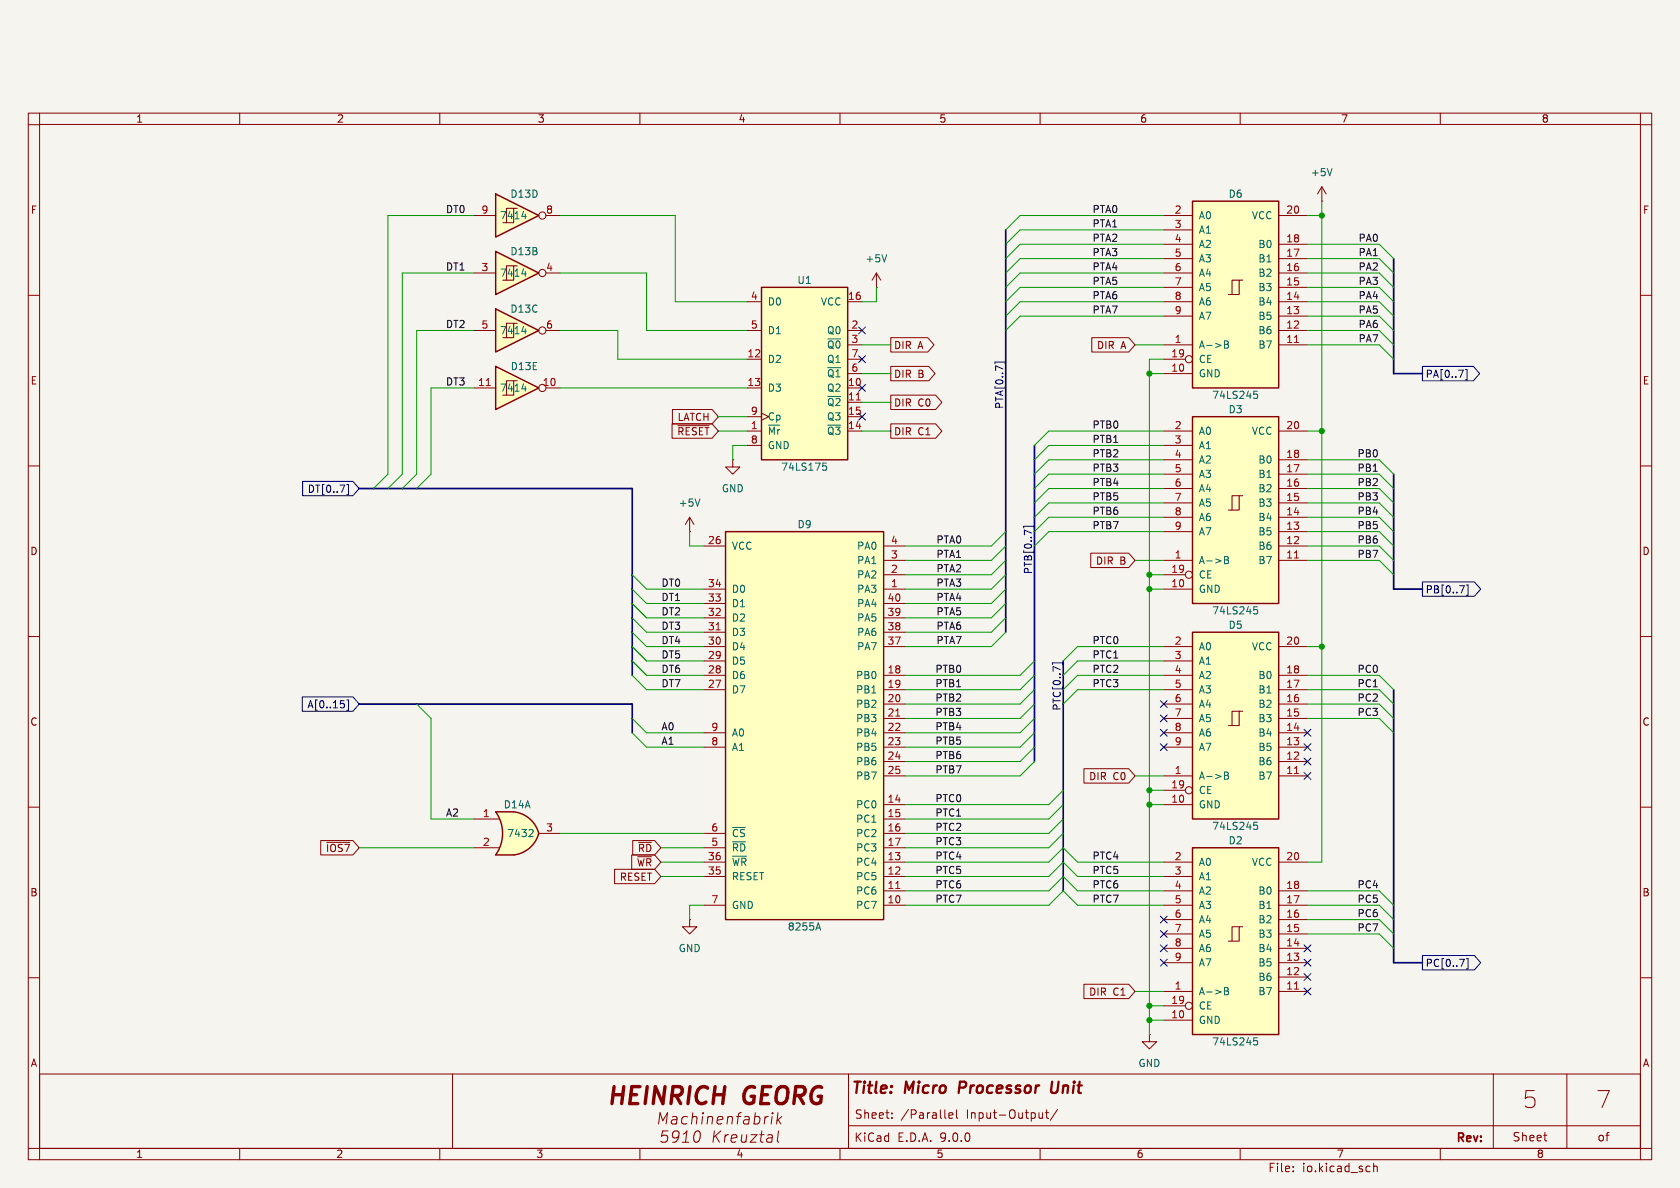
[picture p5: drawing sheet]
<svg xmlns="http://www.w3.org/2000/svg" width="297mm" height="210mm" viewBox="0 0 297 210" stroke-linecap="round" stroke-linejoin="round" font-family="sans-serif">
<path d="M0 0h297v210h-297z" fill="#f5f4ef" stroke="#f5f4ef" stroke-width=".18"/>
<g fill="none" stroke="#840000" stroke-width=".18">
<path d="M5 20h287v185h-287zM5 22h2M7 22h283v181h-283zM7 20v2M42.4 20v2M77.7 20v2M113.1 20v2M148.5 20v2M183.9 20v2M219.2 20v2M254.6 20v2M290 20v2"/>
<path d="M290 22h2M5 52.2h2M290 52.2h2M5 82.4h2M121.9 94h.1M121.9 91.4l-.7 1.3M121.9 91.4l.8 1.3M121.9 91.4v2.6M290 82.4h2M5 112.5h2M290 112.5h2M5 142.7h2"/>
<path d="M290 142.7h2M5 172.8h2M290 172.8h2M7 189.9h283v13.1h-283zM80 189.9v13.1M116.4 198.7l.3-2 .5 1.4 .8-1.4-.2 2M118.1 199.9h-.9l-.3 1 .4-.2 .6 .1 .2 .3-.2 .6-.3 .2h-.5l-.3-.2M119.7 197.8l-.7 .1a.4 .4 0 0 0-.3 .4 .4 .4 0 0 0 .2 .4l.7-.1M119.7 197.6l-.1 1.1M120.7 197.6l-.2 .1v.8l.3 .2 .6-.1M122.5 196.7l-.3 2M123.2 197.6l-.1 1.1"/>
<path d="M124.2 197.4l-.2 1.3M125.2 197.4l-.2 1.3M126 197.6l-.1 1.1M126.3 199.9l-.3 2M126.8 197.6v1l.2 .1 .6-.1M127.4 199.9l-1.2 1.2M127.8 197.6v.2l-1 .2M128.7 197.4l-.2 1.3M128.8 197.5l.2-.1 .4 .1v1.2M130.2 197.4h.8M130.5 197l-.2 1.7M132.4 197.8l-.6 .1a.4 .4 0 0 0-.4 .4 .4 .4 0 0 0 .3 .4l.6-.1"/>
<path d="M132.5 197.6l-.2 1.1M133.5 196.7l-.2 2M134.3 197.6v.7a.66 .66 0 0 1-1 .3M134.7 199.9l-.2 1.7v.2l.4 .1M135.3 197.4l-.2 1.3M135.3 197.6l-.1 .1M136.5 197.4l-.2 1.3M137.5 196.7l-.2 2M137.6 197.9l.4 .8M137.6 199.9l-.2 1.7 .3 .3M138.2 197.4l-.8 .7M150 199h140"/>
<path d="M150 189.9v13.1M157.7 197.6v.1M157.7 196.8v.1M167.7 197.2l.8-.1-.1-.3-.4-.1-.3 .2 .1 .7h.6M169.1 196.2v1.3l.2 .2M184.3 197.6l-.2 .1-.4-.1M184.3 196.7v1M184.8 196.7h.6M185 196.2v1.3l.4 .2M187 196.1l-1.3 2M264 189.9v13.1M277 189.9v13.1"/>
<path d="M5 203h2M7 203v2M42.4 203v2M77.7 203v2M113.1 203v2M120 200.8a.64 .64 0 0 1-1.1 .2v-.7a.64 .64 0 0 1 1.1-.2 1.47 1.47 0 0 1-.7 1.8h-.4M120.6 201.9h1.2M120.8 200.5l.6-.6-.2 2M122.9 200.1a.46 .46 0 0 1 .5-.2 .46 .46 0 0 1 .4 .4 1.15 1.15 0 0 1-.8 1.6l-.2-.1a1.54 1.54 0 0 1 .1-1.7zM126.5 200.8l.7 1.1M128.2 200.6l-.2 1.3M128.8 200.6l-.4 .1-.2 .3"/>
<path d="M129.3 201.3l1-.2-.1-.4-.2-.1-.6 .1-.2 .9 .3 .3 .6-.1M131.2 200.6l-.1 1.2a.57 .57 0 0 0 .8-.1M132 200.6l-.1 1.3M132.8 200.6h1l-1.2 1.3h1.1M134.3 200.6h.8M135.7 200.7l.2-.1 .6 .1-.1 1.2M136.5 201.1l-.6 .1a.4 .4 0 0 0-.4 .3 .4 .4 0 0 0 .3 .4l.6-.1M148.5 203v2M183.9 203v2M219.2 203v2M228.6 207v.1M228.6 206.2v.1"/>
<path d="M242.8 205.6v1.5M242.8 206.3l.3-.2 .3 .1 .1 .9M254.6 203v2M272.9 200.7h.6M273.3 201.7h.2M292 203h-2v2"/>
</g>
<path d="M169.7 191.2l-.2 2M186 191.2l-.2 1.6 .2 .3a.66 .66 0 0 0 .8-.1" fill="none" stroke="#840000" stroke-width=".4"/>
<path d="M123.7 88.2l-.4 1.3" fill="none" stroke="#006464" stroke-width=".18"/>
<path d="M128.3 94h27.9v68.6h-27.9z" fill="#ffffc2"/>
<path d="M128.3 94h27.9v68.6h-27.9z" fill="none" stroke="#840000" stroke-width=".25"/>
<g fill="none" stroke="#840000" stroke-width=".18">
<path d="M154.9 50.8h.1M154.9 48.3l-.7 1.2M154.9 48.3l.8 1.2M154.9 48.3v2.5M124.5 96.5h3.8M156.2 96.5h3.8M156.2 99.1h3.8M124.5 104.1h3.8M124.5 106.7h3.8M124.5 109.2h3.8M124.5 111.8h3.8M124.5 114.3h3.8"/>
<path d="M124.5 116.8h3.8M124.5 119.4h3.8M156.2 104.1h3.8M156.2 106.7h3.8M156.2 109.2h3.8M156.2 111.8h3.8M156.2 114.3h3.8M156.2 119.4h3.8M156.2 101.6h3.8M124.5 121.9h3.8M124.5 129.5h3.8M124.5 132.1h3.8"/>
<path d="M156.2 121.9h3.8M156.2 129.5h3.8M156.2 132.1h3.8M156.2 124.5h3.8M156.2 127h3.8M156.2 134.6h3.8M156.2 137.2h3.8M124.5 147.3h3.8M124.5 149.9h3.8M124.5 152.4h3.8M124.5 154.9h3.8M156.2 147.3h3.8"/>
<path d="M156.2 149.9h3.8M156.2 152.4h3.8M156.2 154.9h3.8M156.2 142.2h3.8M156.2 144.8h3.8M156.2 157.5h3.8M124.5 160h3.8M156.2 160h3.8"/>
</g>
<path d="M126.6 111.3h.7M158.4 126.6h.7M158.4 157.1h.7" fill="none" stroke="#a90000" stroke-width=".18"/>
<path d="M156.8 45l-.5 1.3M144.4 164h.6M144.7 163.1l.4 1.3" fill="none" stroke="#006464" stroke-width=".18"/>
<path d="M210.8 111.8h15.3v33h-15.3z" fill="#ffffc2"/>
<g fill="none" stroke="#840000" stroke-width=".18">
<path d="M233.7 35.6h.1M233.7 33l-.8 1.3M233.7 33l.7 1.3M233.7 33v2.6M205.7 114.3h5.1M205.7 116.8h5.1M205.7 119.4h5.1M226.1 114.3h5M226.1 119.4h5M205.7 121.9h5.1M205.7 124.5h5.1M205.7 127h5.1"/>
<path d="M205.7 129.5h5.1M205.7 132.1h5.1M205.7 137.2h5.1M205.7 139.7h3.8M219.1 125.7h-1.3v2.6M219.7 125.7h-.6v2.6h-1.9M226.1 121.9h5M226.1 124.5h5M226.1 127h5M226.1 129.5h5M226.1 132.1h5M226.1 137.2h5"/>
<path d="M226.1 134.6h5M205.7 142.2h5.1M121.9 162.6v1.2h1.3l-1.3 1.3-1.3-1.3h1.3M121.9 162.6h.1"/>
<circle cx="210.2" cy="139.7" r=".63"/>
</g>
<path d="M210.8 111.8h15.3v33h-15.3z" fill="none" stroke="#840000" stroke-width=".25"/>
<path d="M235.5 29.8l-.4 1.3M216.5 136.5h.4l.2 .2-.2 .4 .2 .1 .1 .3-.2 .2h-.5zM216.5 137.1h.4M221.7 145.4h.6M221.8 145.8h.3l.2 .3v.4l-.5 .1" fill="none" stroke="#006464" stroke-width=".18"/>
<path d="M228.8 136.7h.8" fill="none" stroke="#a90000" stroke-width=".18"/>
<path d="M210.8 73.7h15.3v33h-15.3z" fill="#ffffc2"/>
<g fill="none" stroke="#840000" stroke-width=".18">
<path d="M205.7 76.2h5.1M205.7 78.7h5.1M226.1 76.2h5M205.7 81.3h5.1M205.7 83.8h5.1M205.7 86.4h5.1M205.7 88.9h5.1M205.7 91.4h5.1M205.7 94h5.1M205.7 99.1h5.1M219.1 87.6h-1.3v2.6M219.7 87.6h-.6v2.6h-1.9"/>
<path d="M226.1 81.3h5M226.1 83.8h5M226.1 86.4h5M226.1 88.9h5M226.1 91.4h5M226.1 94h5M226.1 99.1h5M226.1 96.5h5M205.7 101.6h3.8M205.7 104.1h5.1"/>
<circle cx="210.2" cy="101.6" r=".63"/>
</g>
<path d="M210.8 73.7h15.3v33h-15.3z" fill="none" stroke="#840000" stroke-width=".25"/>
<path d="M216.5 98.4h.4l.2 .2-.2 .4 .2 .1 .1 .3-.2 .2h-.5zM216.5 99h.4M221.7 107.3h.6M221.8 107.7h.3l.2 .3-.1 .5h-.4" fill="none" stroke="#006464" stroke-width=".18"/>
<path d="M228.8 98.6h.8" fill="none" stroke="#a90000" stroke-width=".18"/>
<path d="M87.6 34.3l7.6 3.8-7.6 3.8z" fill="#ffffc2"/>
<path d="M87.6 34.3l7.6 3.8-7.6 3.8z" fill="none" stroke="#840000" stroke-width=".25"/>
<g fill="none" stroke="#840000" stroke-width=".18">
<path d="M83.8 38.1h3.8M90.8 36.8h-1.3v2.6M91.4 36.8h-.6v2.6h-1.9M96.5 38.1h2.6"/>
<circle cx="95.9" cy="38.1" r=".63"/>
</g>
<path d="M92.3 38.3h.7M92.9 37.8v.9" fill="none" stroke="#006464" stroke-width=".18"/>
<path d="M87.6 44.5l7.6 3.8-7.6 3.8z" fill="#ffffc2"/>
<path d="M87.6 44.5l7.6 3.8-7.6 3.8z" fill="none" stroke="#840000" stroke-width=".25"/>
<g fill="none" stroke="#840000" stroke-width=".18">
<path d="M83.8 48.3h3.8M90.8 47h-1.3v2.5M91.4 47h-.6v2.5h-1.9M96.5 48.3h2.6"/>
<circle cx="95.9" cy="48.3" r=".63"/>
</g>
<path d="M92.3 48.4h.7M92.9 48v.8" fill="none" stroke="#006464" stroke-width=".18"/>
<path d="M87.6 64.8l7.6 3.8-7.6 3.8z" fill="#ffffc2"/>
<path d="M87.6 64.8l7.6 3.8-7.6 3.8z" fill="none" stroke="#840000" stroke-width=".25"/>
<g fill="none" stroke="#840000" stroke-width=".18">
<path d="M83.8 68.6h3.8M90.8 67.3h-1.3v2.6M91.4 67.3h-.6v2.6h-1.9M96.5 68.6h2.6"/>
<circle cx="95.9" cy="68.6" r=".63"/>
</g>
<path d="M86 68.2h.7" fill="none" stroke="#a90000" stroke-width=".18"/>
<path d="M92.3 68.7h.7M92.9 68.3v.9" fill="none" stroke="#006464" stroke-width=".18"/>
<path d="M87.6 143.5h3.2M87.6 151.1h3.2" fill="none" stroke="#ffffc2" stroke-width=".18"/>
<g fill="#ffffc2" stroke="#ffffc2" stroke-width=".18">
<path d="M90.2 146l5 1.3a5.2 5.2 0 0 1-4.4 3.8z"/>
<path d="M90.8 143.5a5.1 5.1 0 0 1 4.4 3.8l-4.9 1.3z"/>
</g>
<path d="M87.6 143.5h3.2v7.6h-3.2a6.7 6.7 0 0 0 0-7.6z" fill="#ffffc2"/>
<path d="M90.8 151.1h-3.2a6.6 6.6 0 0 0 0-7.6h3.2a5.1 5.1 0 0 1 4.4 3.8 5.2 5.2 0 0 1-4.4 3.8" fill="none" stroke="#840000" stroke-width=".25"/>
<path d="M83.8 144.8h4.3M83.8 149.9h4.3M95.2 147.3h3.9" fill="none" stroke="#840000" stroke-width=".18"/>
<path d="M94 146.6l.3 .3-.1 .3-.7 .7h.8" fill="none" stroke="#006464" stroke-width=".18"/>
<path d="M87.6 54.6l7.6 3.8-7.6 3.8z" fill="#ffffc2"/>
<path d="M87.6 54.6l7.6 3.8-7.6 3.8z" fill="none" stroke="#840000" stroke-width=".25"/>
<g fill="none" stroke="#840000" stroke-width=".18">
<path d="M83.8 58.4h3.8M90.8 57.2h-1.3v2.5M91.4 57.2h-.6v2.5h-1.9M96.5 58.4h2.6"/>
<circle cx="95.9" cy="58.4" r=".63"/>
</g>
<path d="M92.3 58.6h.7M92.9 58.2v.8" fill="none" stroke="#006464" stroke-width=".18"/>
<path d="M210.8 149.9h15.3v33h-15.3z" fill="#ffffc2"/>
<g fill="none" stroke="#840000" stroke-width=".18">
<path d="M129.5 81.3v1.3h1.3l-1.3 1.2-1.2-1.2h1.2M129.5 81.3h.1M205.7 152.4h5.1M205.7 154.9h5.1M205.7 157.5h5.1M226.1 152.4h5M226.1 157.5h5M205.7 160h5.1M205.7 162.6h5.1M205.7 165.1h5.1M205.7 167.6h5.1M205.7 170.2h5.1"/>
<path d="M205.7 175.3h5.1M205.7 177.8h3.8M219.1 163.8h-1.3v2.6M219.7 163.8h-.6v2.6h-1.9M226.1 160h5M226.1 162.6h5M226.1 165.1h5M226.1 167.6h5M226.1 170.2h5M226.1 175.3h5M226.1 172.7h5M203.2 182.9v1.3h1.3l-1.3 1.2-1.3-1.2h1.3"/>
<path d="M203.2 182.9h.1M205.7 180.3h5.1"/>
<circle cx="210.2" cy="177.8" r=".63"/>
</g>
<path d="M210.8 149.9h15.3v33h-15.3z" fill="none" stroke="#840000" stroke-width=".25"/>
<path d="M216.5 174.6h.4l.2 .2-.2 .4 .2 .1 .1 .3-.2 .2h-.5zM216.5 175.2h.4M221.7 183.5h.6M221.8 183.9h.3l.2 .3v.4l-.5 .1" fill="none" stroke="#006464" stroke-width=".18"/>
<path d="M228.8 174.8h.8" fill="none" stroke="#a90000" stroke-width=".18"/>
<path d="M210.8 35.6h15.3v33h-15.3z" fill="#ffffc2"/>
<g fill="none" stroke="#840000" stroke-width=".18">
<path d="M205.7 38.1h5.1M226.1 38.1h5M205.7 40.6h5.1M205.7 43.2h5.1M205.7 45.7h5.1M205.7 48.3h5.1M205.7 50.8h5.1M205.7 53.3h5.1M205.7 55.9h5.1M219.1 49.5h-1.3v2.6M219.7 49.5h-.6v2.6h-1.9M226.1 43.2h5"/>
<path d="M226.1 45.7h5M226.1 48.3h5M226.1 50.8h5M226.1 53.3h5M226.1 55.9h5M226.1 58.4h5M205.7 61h5.1M205.7 63.5h3.8M205.7 66h5.1M226.1 61h5"/>
<circle cx="210.2" cy="63.5" r=".63"/>
</g>
<path d="M210.8 35.6h15.3v33h-15.3z" fill="none" stroke="#840000" stroke-width=".25"/>
<path d="M216.5 60.3h.4l.2 .2-.2 .4 .2 .1 .1 .3-.2 .2h-.5zM216.5 60.9h.4M221.7 69.2h.6M221.8 69.6h.3l.2 .3-.1 .5h-.4" fill="none" stroke="#006464" stroke-width=".18"/>
<path d="M228.8 60.5h.8" fill="none" stroke="#a90000" stroke-width=".18"/>
<path d="M134.6 50.8h15.3v30.5h-15.3z" fill="#ffffc2"/>
<path d="M134.6 50.8h15.3v30.5h-15.3z" fill="none" stroke="#840000" stroke-width=".25"/>
<g fill="none" stroke="#840000" stroke-width=".18">
<path d="M132.1 53.3h2.5M132.1 58.4h2.5M149.9 53.3h2.5M149.9 58.4h2.5M157.5 59.7h6.5l1.1 1.3-1.1 1.2h-6.5zM193 59.7h6.5l1.2 1.3-1.2 1.2h-6.5zM118.8 74.9h7.1l1.1 1.3-1.1 1.3h-7.1zM118.9 72.4h7l1.1 1.3-1.1 1.2h-7zM119.9 75.2h5.4M132.1 63.5h2.5M132.1 68.6h2.5M132.1 73.7h2.5"/>
<path d="M132.1 76.2h2.5M132.1 78.7h2.5M134.6 73l1.3 .7-1.3 .6M149.9 63.5h2.5M149.9 68.6h2.5M149.9 73.7h2.5M149.9 76.2h2.5M149.9 61h2.5M149.9 66h2.5M149.9 71.1h2.5M157.5 69.8h7.9l1.1 1.3-1.1 1.3h-7.9zM157.5 64.8h6.7l1.1 1.2-1.1 1.3h-6.7z"/>
<path d="M157.5 74.9h7.9l1.1 1.3-1.1 1.3h-7.9zM192.8 97.8h6.7l1.2 1.3-1.2 1.2h-6.7zM191.6 135.9h7.9l1.2 1.3-1.2 1.2h-7.9zM56.7 148.6h5.7l1.1 1.3-1.1 1.2h-5.7zM57.7 148.9h4.1M108.6 153.7h7.1l1.1 1.2-1.1 1.3h-7.1zM111.7 151.1h4l1.1 1.3-1.1 1.3h-4zM111.9 148.6h3.8l1.1 1.3-1.1 1.2h-3.8zM112.9 148.9h2.3M191.6 174h7.9l1.2 1.3-1.2 1.2h-7.9z"/>
</g>
<path d="M151.4 70.7h.7" fill="none" stroke="#a90000" stroke-width=".18"/>
<path d="M145.5 81.9h.6M145.6 82.3h.3l.2 .3v.4l-.5 .1" fill="none" stroke="#006464" stroke-width=".18"/>
<g fill="none" stroke="#000084" stroke-width=".18">
<path d="M151.8 57.8l1.2 1.2M153 57.8l-1.2 1.2M151.8 73.1l1.2 1.2M151.8 68l1.2 1.2M151.8 62.9l1.2 1.2M153 73.1l-1.2 1.2M153 68l-1.2 1.2M153 62.9l-1.2 1.2M175.9 64.3v-.3h1.8v.3M251.5 64.8h9l1.1 1.2-1.1 1.3h-9zM259.1 65.3h.3v1.8h-.3M53.5 85.1h8.9l1.1 1.3-1.1 1.2h-8.9z"/>
<path d="M61.3 85.6h.3v1.9h-.3M181 93.3v-.3h1.8v.3M182.4 94.2l-1.3-.5v.8M186.1 117.5v-.3h1.8v.3M251.5 102.9h9.2l1.1 1.2-1.1 1.3h-9.2zM258 103.5h.9l-.6 1.3M259.2 103.4h.3v1.8h-.3M53.4 123.2h9l1.1 1.3-1.1 1.2h-9zM60.8 124.5v.5M61.3 123.7h.3v1.9h-.3M205.1 123.9l1.2 1.2M205.1 126.4l1.2 1.2"/>
<path d="M205.1 131.5l1.2 1.2M205.1 128.9l1.2 1.2M206.3 123.9l-1.2 1.2M206.3 126.4l-1.2 1.2M206.3 131.5l-1.2 1.2M206.3 128.9l-1.2 1.2M230.5 134l1.2 1.2M230.5 131.5l1.2 1.2M230.5 128.9l1.2 1.2M230.5 136.6l1.2 1.2M231.7 136.6l-1.2 1.2M231.7 134l-1.2 1.2"/>
<path d="M231.7 131.5l-1.2 1.2M231.7 128.9l-1.2 1.2M205.1 162l1.2 1.2M205.1 167l1.2 1.2M205.1 169.6l1.2 1.2M205.1 164.5l1.2 1.2M206.3 162l-1.2 1.2M206.3 167l-1.2 1.2M206.3 169.6l-1.2 1.2M206.3 164.5l-1.2 1.2M230.5 174.7l1.2 1.2M230.5 172.1l1.2 1.2"/>
<path d="M230.5 167l1.2 1.2M230.5 169.6l1.2 1.2M231.7 174.7l-1.2 1.2M231.7 172.1l-1.2 1.2M231.7 167l-1.2 1.2M231.7 169.6l-1.2 1.2M251.5 168.9h9.2l1.1 1.3-1.1 1.3h-9.2zM258 169.6h.9l-.6 1.3M259.2 169.5h.3v1.8h-.3"/>
</g>
<path d="M177.8 40.6v71.2M246.4 45.7v20.3h5.1M182.9 78.7v15.3M63.5 86.4h48.3v33M182.9 96.5v38.1M246.4 83.8v20.3h5.1M188 116.8v2.6M63.5 124.5h48.3v5M188 124.5v33M246.4 121.9v48.3h5.1" fill="none" stroke="#000084" stroke-width=".3"/>
<g fill="none" stroke="#009600" stroke-width=".18">
<path d="M83.8 38.1h-15.2v45.7l-2.6 2.6M99.1 38.1h20.3v15.2h12.7M205.7 38.1h-25.4l-2.5 2.5M231.1 38.1h2.6M233.7 35.6v116.8h-2.6M83.8 48.3h-12.7v35.5l-2.5 2.6M83.8 58.4h-10.1v25.4l-2.6 2.6M99.1 48.3h15.2v10.1h17.8M99.1 58.4h10.1v5.1h22.9M154.9 50.8v2.5h-2.5M205.7 45.7h-25.4l-2.5 2.6M205.7 43.2h-25.4l-2.5 2.5"/>
<path d="M205.7 53.3h-25.4l-2.5 2.6M205.7 55.9h-25.4l-2.5 2.5M205.7 48.3h-25.4l-2.5 2.5M205.7 40.6h-25.4l-2.5 2.6M205.7 50.8h-25.4l-2.5 2.5M231.1 45.7h12.7l2.6 2.6M231.1 43.2h12.7l2.6 2.5M231.1 53.3h12.7l2.6 2.6M231.1 55.9h12.7l2.6 2.5M231.1 48.3h12.7l2.6 2.5M231.1 58.4h12.7l2.6 2.6M231.1 50.8h12.7l2.6 2.5"/>
<path d="M83.8 68.6h-7.6v15.2l-2.5 2.6M99.1 68.6h33M127 76.2h5.1M127 73.7h5.1M132.1 78.7h-2.6v2.6M152.4 61h5.1M152.4 71.1h5.1M152.4 66h5.1M152.4 76.2h5.1M200.7 61h5M203.2 66h2.5M205.7 63.5h-2.5v119.4"/>
<path d="M205.7 76.2h-20.3l-2.5 2.5M205.7 78.7h-20.3l-2.5 2.6M231.1 61h12.7l2.6 2.5M231.1 76.2h2.6M121.9 94v2.5h2.6M177.8 96.5l-2.5 2.6h-15.3M177.8 99.1l-2.5 2.5h-15.3M177.8 94l-2.5 2.5h-15.3M200.7 99.1h5M205.7 86.4h-20.3l-2.5 2.5M205.7 91.4h-20.3l-2.5 2.6M205.7 94h-20.3l-2.5 2.5"/>
<path d="M205.7 88.9h-20.3l-2.5 2.5M205.7 83.8h-20.3l-2.5 2.6M205.7 81.3h-20.3l-2.5 2.5M231.1 99.1h12.7l2.6 2.5M231.1 96.5h12.7l2.6 2.6M231.1 86.4h12.7l2.6 2.5M231.1 91.4h12.7l2.6 2.6M231.1 94h12.7l2.6 2.5M231.1 88.9h12.7l2.6 2.5M231.1 83.8h12.7l2.6 2.6M231.1 81.3h12.7l2.6 2.5M111.8 101.6l2.5 2.5h10.2"/>
<path d="M111.8 119.4l2.5 2.5h10.2M111.8 111.8l2.5 2.5h10.2M111.8 109.2l2.5 2.6h10.2M111.8 106.7l2.5 2.5h10.2M111.8 104.1l2.5 2.6h10.2M111.8 116.8l2.5 2.6h10.2M111.8 114.3l2.5 2.5h10.2M177.8 101.6l-2.5 2.5h-15.3M177.8 111.8l-2.5 2.5h-15.3M177.8 109.2l-2.5 2.6h-15.3M177.8 106.7l-2.5 2.5h-15.3M177.8 104.1l-2.5 2.6h-15.3"/>
<path d="M182.9 119.4l-2.6 2.5h-20.3M182.9 116.8l-2.6 2.6h-20.3M203.2 104.1h2.5M203.2 101.6h2.5M205.7 114.3h-15.2l-2.5 2.5M205.7 119.4h-15.2l-2.5 2.5M205.7 116.8h-15.2l-2.5 2.6M231.1 114.3h2.6M231.1 119.4h12.7l2.6 2.5M73.7 124.5l2.5 2.5v17.8h7.6M111.8 127l2.5 2.5h10.2M111.8 129.5l2.5 2.6h10.2"/>
<path d="M182.9 121.9l-2.6 2.6h-20.3M182.9 127l-2.6 2.5h-20.3M182.9 124.5l-2.6 2.5h-20.3M182.9 134.6l-2.6 2.6h-20.3M182.9 132.1l-2.6 2.5h-20.3M182.9 129.5l-2.6 2.6h-20.3M188 139.7l-2.6 2.5h-25.4M200.7 137.2h5M203.2 139.7h2.5M205.7 121.9h-15.2l-2.5 2.6M231.1 121.9h12.7l2.6 2.6M231.1 124.5h12.7l2.6 2.5"/>
<path d="M231.1 127h12.7l2.6 2.5M63.5 149.9h20.3M99.1 147.3h25.4M116.8 149.9h7.7M116.8 154.9h7.7M116.8 152.4h7.7M160 154.9h25.4l2.6-2.5 2.5 2.5h15.2M160 152.4h25.4l2.6-2.5 2.5 2.5h15.2M160 157.5h25.4l2.6-2.6 2.5 2.6h15.2M188 142.2l-2.6 2.6h-25.4M188 147.3l-2.6 2.6h-25.4M188 144.8l-2.6 2.5h-25.4"/>
<path d="M203.2 142.2h2.5M231.1 157.5h12.7l2.6 2.5M124.5 160h-2.6v2.6M160 160h25.4l2.6-2.5 2.5 2.5h15.2M200.7 175.3h5M203.2 177.8h2.5M231.1 160h12.7l2.6 2.6M231.1 165.1h12.7l2.6 2.5M231.1 162.6h12.7l2.6 2.5M203.2 180.3h2.5"/>
</g>
<g fill="#009600" stroke="#009600" stroke-width=".18">
<circle cx="203.2" cy="177.8" r=".46"/>
<circle cx="203.2" cy="180.3" r=".46"/>
<circle cx="203.2" cy="139.7" r=".46"/>
<circle cx="203.2" cy="142.2" r=".46"/>
<circle cx="203.2" cy="104.1" r=".46"/>
<circle cx="203.2" cy="101.6" r=".46"/>
<circle cx="233.7" cy="38.1" r=".46"/>
<circle cx="233.7" cy="76.2" r=".46"/>
<circle cx="203.2" cy="66" r=".46"/>
<circle cx="233.7" cy="114.3" r=".46"/>
</g>
<g font-size="4.2" fill="#840000">
<text x="106.9" y="196.1">HEINRICH</text>
<text x="131.4" y="196.1">GEORG</text>
<text x="269.1" y="196.1">5</text>
<text x="282.1" y="196.1">7</text>
</g>
<g font-size="2.8" fill="#840000">
<text x="150.4" y="193.9">Title:</text>
<text x="160" y="193.9">Micro</text>
<text x="170.3" y="193.9">Processor</text>
<text x="187.4" y="193.9">Unit</text>
</g>
<g font-size="2.1" fill="#840000">
<text x="151" y="198">Sheet:</text>
<text x="159.2" y="198">/Parallel</text>
<text x="170.9" y="198">Input-Output/</text>
<text x="150.9" y="202.1">KiCad</text>
<text x="158.7" y="202.1">E.D.A.</text>
<text x="166.2" y="202.1">9.0.0</text>
<text x="257.1" y="202.3">Rev:</text>
<text x="267.3" y="202">Sheet</text>
<text x="282.3" y="202">of</text>
<text x="224.1" y="207.4">File:</text>
<text x="230.2" y="207.4">io.kicad_sch</text>
</g>
<g font-size="1.8" fill="#840000">
<text x="24" y="21.9">1</text>
<text x="59.5" y="21.9">2</text>
<text x="95" y="21.9">3</text>
<text x="130.5" y="21.9">4</text>
<text x="166" y="21.9">5</text>
<text x="201.5" y="21.9">6</text>
<text x="237" y="21.9">7</text>
<text x="272.5" y="21.9">8</text>
<text x="5.3" y="38">F</text>
<text x="290.3" y="38">F</text>
<text x="158" y="61.9">DIR</text>
<text x="162.3" y="61.9">A</text>
<text x="193.8" y="61.9">DIR</text>
<text x="198.1" y="61.9">A</text>
<text x="5.3" y="68.2">E</text>
<text x="158" y="67">DIR</text>
<text x="162.3" y="67">B</text>
<text x="290.3" y="68.2">E</text>
<text x="119.6" y="77.2">~{RESET}</text>
<text x="119.7" y="74.6">LATCH</text>
<text x="158" y="72.1">DIR</text>
<text x="158" y="77.2">DIR</text>
<text x="162.3" y="72.1">C0</text>
<text x="162.3" y="77.2">C1</text>
<text x="5.3" y="98.3">D</text>
<text x="193.6" y="100">DIR</text>
<text x="198" y="100">B</text>
<text x="290.3" y="98.3">D</text>
<text x="5.3" y="128.5">C</text>
<text x="290.3" y="128.5">C</text>
<text x="192.4" y="138.1">DIR</text>
<text x="196.8" y="138.1">C0</text>
<text x="57.5" y="150.8">~{IOS7}</text>
<text x="109.5" y="155.9">RESET</text>
<text x="112.5" y="153.4">~{WR}</text>
<text x="112.7" y="150.8">~{RD}</text>
<text x="5.3" y="158.6">B</text>
<text x="290.3" y="158.6">B</text>
<text x="192.4" y="176.2">DIR</text>
<text x="196.8" y="176.2">C1</text>
<text x="5.3" y="188.8">A</text>
<text x="290.3" y="188.8">A</text>
<text x="24" y="204.9">1</text>
<text x="59.3" y="204.9">2</text>
<text x="94.7" y="204.9">3</text>
<text x="130.1" y="204.9">4</text>
<text x="165.5" y="204.9">5</text>
<text x="200.8" y="204.9">6</text>
<text x="236.2" y="204.9">7</text>
<text x="271.6" y="204.9">8</text>
</g>
<g font-size="1.8" fill="#006464">
<text x="90.1" y="35.2">D13D</text>
<text x="217.1" y="35.2">D6</text>
<text x="231.6" y="31.3">+5V</text>
<text x="88.3" y="39">7414</text>
<text x="211.8" y="39">A0</text>
<text x="211.8" y="41.5">A1</text>
<text x="221.2" y="39">VCC</text>
<text x="90.1" y="45.3">D13B</text>
<text x="152.9" y="46.6">+5V</text>
<text x="211.8" y="44">A2</text>
<text x="211.8" y="46.6">A3</text>
<text x="222.4" y="44">B0</text>
<text x="222.4" y="46.6">B1</text>
<text x="88.3" y="49.1">7414</text>
<text x="140.9" y="50.4">U1</text>
<text x="211.8" y="49.1">A4</text>
<text x="211.8" y="51.7">A5</text>
<text x="222.4" y="49.1">B2</text>
<text x="222.4" y="51.7">B3</text>
<text x="88.3" y="59.3">7414</text>
<text x="90.1" y="55.5">D13C</text>
<text x="135.6" y="54.2">D0</text>
<text x="135.6" y="59.3">D1</text>
<text x="145" y="54.2">VCC</text>
<text x="146.1" y="59.3">Q0</text>
<text x="211.8" y="54.2">A6</text>
<text x="211.8" y="56.7">A7</text>
<text x="222.4" y="54.2">B4</text>
<text x="222.4" y="56.7">B5</text>
<text x="222.4" y="59.3">B6</text>
<text x="90.2" y="65.6">D13E</text>
<text x="135.6" y="64.4">D2</text>
<text x="146.1" y="61.8">~{Q0}</text>
<text x="146.1" y="64.4">Q1</text>
<text x="211.8" y="61.8">A-&gt;B</text>
<text x="211.8" y="64.4">CE</text>
<text x="222.4" y="61.8">B7</text>
<text x="88.3" y="69.4">7414</text>
<text x="135.6" y="69.4">D3</text>
<text x="146.1" y="66.9">~{Q1}</text>
<text x="146.1" y="69.4">Q2</text>
<text x="146.1" y="72">~{Q2}</text>
<text x="211.8" y="66.9">GND</text>
<text x="214.2" y="70.7">74LS245</text>
<text x="135.6" y="74.5">Cp</text>
<text x="135.6" y="77.1">~{Mr}</text>
<text x="146.1" y="74.5">Q3</text>
<text x="146.1" y="77.1">~{Q3}</text>
<text x="211.8" y="77.1">A0</text>
<text x="217.1" y="73.3">D3</text>
<text x="221.2" y="77.1">VCC</text>
<text x="135.6" y="79.6">GND</text>
<text x="138" y="83.4">74LS175</text>
<text x="211.8" y="79.6">A1</text>
<text x="211.8" y="82.1">A2</text>
<text x="222.4" y="82.1">B0</text>
<text x="119.9" y="89.8">+5V</text>
<text x="127.5" y="87.2">GND</text>
<text x="211.8" y="84.7">A3</text>
<text x="211.8" y="87.2">A4</text>
<text x="211.8" y="89.8">A5</text>
<text x="222.4" y="84.7">B1</text>
<text x="222.4" y="87.2">B2</text>
<text x="222.4" y="89.8">B3</text>
<text x="140.9" y="93.6">D9</text>
<text x="211.8" y="92.3">A6</text>
<text x="211.8" y="94.8">A7</text>
<text x="222.4" y="92.3">B4</text>
<text x="222.4" y="94.8">B5</text>
<text x="129.3" y="97.4">VCC</text>
<text x="151.4" y="97.4">PA0</text>
<text x="151.4" y="99.9">PA1</text>
<text x="211.8" y="99.9">A-&gt;B</text>
<text x="222.4" y="97.4">B6</text>
<text x="222.4" y="99.9">B7</text>
<text x="129.3" y="105">D0</text>
<text x="129.3" y="107.5">D1</text>
<text x="151.4" y="102.5">PA2</text>
<text x="151.4" y="105">PA3</text>
<text x="151.4" y="107.5">PA4</text>
<text x="211.8" y="102.5">CE</text>
<text x="211.8" y="105">GND</text>
<text x="129.3" y="110.1">D2</text>
<text x="129.3" y="112.6">D3</text>
<text x="151.4" y="110.1">PA5</text>
<text x="151.4" y="112.6">PA6</text>
<text x="214.2" y="108.8">74LS245</text>
<text x="217.1" y="111.4">D5</text>
<text x="129.3" y="115.2">D4</text>
<text x="129.3" y="117.7">D5</text>
<text x="151.4" y="115.2">PA7</text>
<text x="211.8" y="115.2">A0</text>
<text x="211.8" y="117.7">A1</text>
<text x="221.2" y="115.2">VCC</text>
<text x="129.3" y="120.2">D6</text>
<text x="129.3" y="122.8">D7</text>
<text x="151.2" y="120.2">PB0</text>
<text x="151.2" y="122.8">PB1</text>
<text x="151.2" y="125.3">PB2</text>
<text x="211.8" y="120.2">A2</text>
<text x="211.8" y="122.8">A3</text>
<text x="211.8" y="125.3">A4</text>
<text x="222.4" y="120.2">B0</text>
<text x="222.4" y="122.8">B1</text>
<text x="222.4" y="125.3">B2</text>
<text x="129.3" y="130.4">A0</text>
<text x="151.2" y="127.9">PB3</text>
<text x="151.2" y="130.4">PB4</text>
<text x="211.8" y="127.9">A5</text>
<text x="211.8" y="130.4">A6</text>
<text x="222.4" y="127.9">B3</text>
<text x="222.4" y="130.4">B4</text>
<text x="129.3" y="132.9">A1</text>
<text x="151.2" y="132.9">PB5</text>
<text x="151.2" y="135.5">PB6</text>
<text x="211.8" y="132.9">A7</text>
<text x="222.4" y="132.9">B5</text>
<text x="222.4" y="135.5">B6</text>
<text x="88.9" y="143.1">D14A</text>
<text x="151.2" y="138">PB7</text>
<text x="151.2" y="143.1">PC0</text>
<text x="211.8" y="138">A-&gt;B</text>
<text x="211.8" y="140.6">CE</text>
<text x="211.8" y="143.1">GND</text>
<text x="222.4" y="138">B7</text>
<text x="89.6" y="148.2">7432</text>
<text x="129.3" y="148.2">~{CS}</text>
<text x="151.2" y="145.6">PC1</text>
<text x="151.2" y="148.2">PC2</text>
<text x="214.2" y="146.9">74LS245</text>
<text x="217.1" y="149.5">D2</text>
<text x="129.3" y="150.7">~{RD}</text>
<text x="129.3" y="153.3">~{WR}</text>
<text x="129.3" y="155.8">RESET</text>
<text x="151.2" y="150.7">PC3</text>
<text x="151.2" y="153.3">PC4</text>
<text x="151.2" y="155.8">PC5</text>
<text x="211.8" y="153.3">A0</text>
<text x="211.8" y="155.8">A1</text>
<text x="221.2" y="153.3">VCC</text>
<text x="129.3" y="160.9">GND</text>
<text x="151.2" y="158.3">PC6</text>
<text x="151.2" y="160.9">PC7</text>
<text x="211.8" y="158.3">A2</text>
<text x="211.8" y="160.9">A3</text>
<text x="222.4" y="158.3">B0</text>
<text x="222.4" y="160.9">B1</text>
<text x="139.2" y="164.7">8255A</text>
<text x="211.8" y="163.4">A4</text>
<text x="211.8" y="166">A5</text>
<text x="222.4" y="163.4">B2</text>
<text x="222.4" y="166">B3</text>
<text x="119.9" y="168.5">GND</text>
<text x="211.8" y="168.5">A6</text>
<text x="211.8" y="171">A7</text>
<text x="222.4" y="168.5">B4</text>
<text x="222.4" y="171">B5</text>
<text x="222.4" y="173.6">B6</text>
<text x="211.8" y="176.1">A-&gt;B</text>
<text x="211.8" y="178.7">CE</text>
<text x="222.4" y="176.1">B7</text>
<text x="211.8" y="181.2">GND</text>
<text x="214.2" y="185">74LS245</text>
<text x="201.2" y="188.8">GND</text>
</g>
<g font-size="1.8" fill="#0f0f0f">
<text x="78.7" y="37.8">DT0</text>
<text x="193" y="37.8">PTA0</text>
<text x="193" y="40.3">PTA1</text>
<text x="78.7" y="47.9">DT1</text>
<text x="193" y="45.4">PTA3</text>
<text x="193" y="47.9">PTA4</text>
<text x="193" y="42.8">PTA2</text>
<text x="240.1" y="42.8">PA0</text>
<text x="240.1" y="47.9">PA2</text>
<text x="240.1" y="45.4">PA1</text>
<text x="193" y="50.5">PTA5</text>
<text x="193" y="53">PTA6</text>
<text x="240.1" y="53">PA4</text>
<text x="240.1" y="50.5">PA3</text>
<text x="78.7" y="58.1">DT2</text>
<text x="193" y="55.5">PTA7</text>
<text x="240.1" y="55.5">PA5</text>
<text x="240.1" y="58.1">PA6</text>
<text x="240.1" y="60.6">PA7</text>
<text x="78.7" y="68.2">DT3</text>
<text x="193" y="75.9">PTB0</text>
<text x="193" y="83.5">PTB3</text>
<text x="193" y="78.4">PTB1</text>
<text x="193" y="80.9">PTB2</text>
<text x="239.9" y="80.9">PB0</text>
<text x="239.9" y="83.5">PB1</text>
<text x="193" y="88.6">PTB5</text>
<text x="193" y="86">PTB4</text>
<text x="239.9" y="88.6">PB3</text>
<text x="239.9" y="86">PB2</text>
<text x="193" y="93.6">PTB7</text>
<text x="193" y="91.1">PTB6</text>
<text x="239.9" y="93.6">PB5</text>
<text x="239.9" y="91.1">PB4</text>
<text x="165.4" y="101.3">PTA2</text>
<text x="165.4" y="96.2">PTA0</text>
<text x="165.4" y="98.7">PTA1</text>
<text x="239.9" y="96.2">PB6</text>
<text x="239.9" y="98.7">PB7</text>
<text x="116.8" y="103.8">DT0</text>
<text x="116.8" y="106.3">DT1</text>
<text x="165.4" y="103.8">PTA3</text>
<text x="165.4" y="106.3">PTA4</text>
<text x="116.8" y="108.9">DT2</text>
<text x="116.8" y="111.4">DT3</text>
<text x="116.8" y="114">DT4</text>
<text x="165.4" y="108.9">PTA5</text>
<text x="165.4" y="111.4">PTA6</text>
<text x="165.4" y="114">PTA7</text>
<text x="193" y="114">PTC0</text>
<text x="116.8" y="119">DT6</text>
<text x="116.8" y="116.5">DT5</text>
<text x="165.3" y="119">PTB0</text>
<text x="193" y="119">PTC2</text>
<text x="193" y="116.5">PTC1</text>
<text x="239.9" y="119">PC0</text>
<text x="116.8" y="121.6">DT7</text>
<text x="165.3" y="121.6">PTB1</text>
<text x="165.3" y="124.1">PTB2</text>
<text x="193" y="121.6">PTC3</text>
<text x="239.9" y="124.1">PC2</text>
<text x="239.9" y="121.6">PC1</text>
<text x="116.8" y="131.7">A1</text>
<text x="116.8" y="129.2">A0</text>
<text x="165.3" y="131.7">PTB5</text>
<text x="165.3" y="129.2">PTB4</text>
<text x="165.3" y="126.7">PTB3</text>
<text x="239.9" y="126.7">PC3</text>
<text x="165.3" y="134.3">PTB6</text>
<text x="165.3" y="136.8">PTB7</text>
<text x="165.3" y="141.9">PTC0</text>
<text x="78.7" y="144.4">A2</text>
<text x="165.3" y="144.4">PTC1</text>
<text x="165.3" y="149.5">PTC3</text>
<text x="165.3" y="147">PTC2</text>
<text x="165.3" y="152.1">PTC4</text>
<text x="165.3" y="154.6">PTC5</text>
<text x="193" y="152.1">PTC4</text>
<text x="193" y="154.6">PTC5</text>
<text x="165.3" y="159.7">PTC7</text>
<text x="165.3" y="157.1">PTC6</text>
<text x="193" y="159.7">PTC7</text>
<text x="193" y="157.1">PTC6</text>
<text x="239.9" y="157.1">PC4</text>
<text x="239.9" y="159.7">PC5</text>
<text x="239.9" y="164.8">PC7</text>
<text x="239.9" y="162.2">PC6</text>
</g>
<g font-size="1.8" fill="#a90000">
<text x="85" y="37.8">9</text>
<text x="96.4" y="37.8">8</text>
<text x="207.6" y="37.8">2</text>
<text x="207.6" y="40.4">3</text>
<text x="227.3" y="37.8">20</text>
<text x="207.6" y="42.9">4</text>
<text x="207.6" y="45.5">5</text>
<text x="227.3" y="42.9">18</text>
<text x="227.3" y="45.5">17</text>
<text x="85" y="48">3</text>
<text x="96.4" y="48">4</text>
<text x="132.6" y="53.1">4</text>
<text x="149.8" y="53.1">16</text>
<text x="207.6" y="48">6</text>
<text x="207.6" y="50.5">7</text>
<text x="207.6" y="53.1">8</text>
<text x="227.3" y="48">16</text>
<text x="227.3" y="50.5">15</text>
<text x="227.3" y="53.1">14</text>
<text x="85" y="58.2">5</text>
<text x="96.4" y="58.2">6</text>
<text x="132.6" y="58.2">5</text>
<text x="150.4" y="58.2">2</text>
<text x="207.6" y="55.6">9</text>
<text x="227.3" y="55.6">13</text>
<text x="227.3" y="58.2">12</text>
<text x="132" y="63.2">12</text>
<text x="150.4" y="60.7">3</text>
<text x="150.4" y="63.2">7</text>
<text x="150.4" y="65.8">6</text>
<text x="207" y="63.2">19</text>
<text x="207" y="65.8">10</text>
<text x="207.6" y="60.7">1</text>
<text x="227.3" y="60.7">11</text>
<text x="84.4" y="68.3">11</text>
<text x="95.8" y="68.3">10</text>
<text x="132" y="68.3">13</text>
<text x="149.8" y="68.3">10</text>
<text x="149.8" y="70.9">11</text>
<text x="132.6" y="73.4">9</text>
<text x="132.6" y="75.9">1</text>
<text x="149.8" y="73.4">15</text>
<text x="149.8" y="75.9">14</text>
<text x="207.6" y="75.9">2</text>
<text x="227.3" y="75.9">20</text>
<text x="132.6" y="78.5">8</text>
<text x="207.6" y="78.5">3</text>
<text x="207.6" y="81">4</text>
<text x="207.6" y="83.6">5</text>
<text x="227.3" y="81">18</text>
<text x="227.3" y="83.6">17</text>
<text x="207.6" y="86.1">6</text>
<text x="207.6" y="88.6">7</text>
<text x="227.3" y="86.1">16</text>
<text x="227.3" y="88.6">15</text>
<text x="207.6" y="91.2">8</text>
<text x="207.6" y="93.7">9</text>
<text x="227.3" y="91.2">14</text>
<text x="227.3" y="93.7">13</text>
<text x="125.1" y="96.3">26</text>
<text x="157.4" y="96.3">4</text>
<text x="157.4" y="98.8">3</text>
<text x="157.4" y="101.3">2</text>
<text x="207" y="101.3">19</text>
<text x="207.6" y="98.8">1</text>
<text x="227.3" y="96.3">12</text>
<text x="227.3" y="98.8">11</text>
<text x="125.1" y="103.9">34</text>
<text x="125.1" y="106.4">33</text>
<text x="156.8" y="106.4">40</text>
<text x="157.4" y="103.9">1</text>
<text x="207" y="103.9">10</text>
<text x="125.1" y="109">32</text>
<text x="125.1" y="111.5">31</text>
<text x="156.8" y="109">39</text>
<text x="156.8" y="111.5">38</text>
<text x="125.1" y="114">30</text>
<text x="125.1" y="116.6">29</text>
<text x="125.1" y="119.1">28</text>
<text x="156.8" y="114">37</text>
<text x="156.8" y="119.1">18</text>
<text x="207.6" y="114">2</text>
<text x="207.6" y="116.6">3</text>
<text x="207.6" y="119.1">4</text>
<text x="227.3" y="114">20</text>
<text x="227.3" y="119.1">18</text>
<text x="125.1" y="121.7">27</text>
<text x="156.8" y="121.7">19</text>
<text x="156.8" y="124.2">20</text>
<text x="207.6" y="121.7">5</text>
<text x="207.6" y="124.2">6</text>
<text x="227.3" y="121.7">17</text>
<text x="227.3" y="124.2">16</text>
<text x="125.7" y="129.3">9</text>
<text x="125.7" y="131.8">8</text>
<text x="156.8" y="126.7">21</text>
<text x="156.8" y="129.3">22</text>
<text x="156.8" y="131.8">23</text>
<text x="207.6" y="126.7">7</text>
<text x="207.6" y="129.3">8</text>
<text x="207.6" y="131.8">9</text>
<text x="227.3" y="126.7">15</text>
<text x="227.3" y="129.3">14</text>
<text x="227.3" y="131.8">13</text>
<text x="156.8" y="134.4">24</text>
<text x="156.8" y="136.9">25</text>
<text x="207.6" y="136.9">1</text>
<text x="227.3" y="134.4">12</text>
<text x="227.3" y="136.9">11</text>
<text x="156.8" y="142">14</text>
<text x="207" y="139.4">19</text>
<text x="207" y="142">10</text>
<text x="85.3" y="144.5">1</text>
<text x="85.3" y="149.6">2</text>
<text x="96.4" y="147.1">3</text>
<text x="125.7" y="147.1">6</text>
<text x="125.7" y="149.6">5</text>
<text x="156.8" y="144.5">15</text>
<text x="156.8" y="147.1">16</text>
<text x="156.8" y="149.6">17</text>
<text x="125.1" y="152.1">36</text>
<text x="125.1" y="154.7">35</text>
<text x="156.8" y="152.1">13</text>
<text x="156.8" y="154.7">12</text>
<text x="207.6" y="152.1">2</text>
<text x="207.6" y="154.7">3</text>
<text x="227.3" y="152.1">20</text>
<text x="125.7" y="159.8">7</text>
<text x="156.8" y="157.2">11</text>
<text x="156.8" y="159.8">10</text>
<text x="207.6" y="157.2">4</text>
<text x="207.6" y="159.8">5</text>
<text x="227.3" y="157.2">18</text>
<text x="227.3" y="159.8">17</text>
<text x="207.6" y="162.3">6</text>
<text x="207.6" y="164.8">7</text>
<text x="207.6" y="167.4">8</text>
<text x="227.3" y="162.3">16</text>
<text x="227.3" y="164.8">15</text>
<text x="227.3" y="167.4">14</text>
<text x="207.6" y="169.9">9</text>
<text x="227.3" y="169.9">13</text>
<text x="227.3" y="172.5">12</text>
<text x="207" y="177.5">19</text>
<text x="207.6" y="175">1</text>
<text x="227.3" y="175">11</text>
<text x="207" y="180.1">10</text>
</g>
<g font-size="1.8" fill="#000084">
<text x="251.9" y="67">PA[0..7]</text>
<text x="177.5" y="72.4" transform="rotate(-90 177.5 72.4)">PTA[0..7]</text>
<text x="54.3" y="87.3">DT[0..7]</text>
<text x="182.5" y="101.6" transform="rotate(-90 182.5 101.6)">PTB[0..7]</text>
<text x="251.9" y="105.1">PB[0..7]</text>
<text x="54.2" y="125.4">A[0..15]</text>
<text x="187.6" y="125.7" transform="rotate(-90 187.6 125.7)">PTC[0..7]</text>
<text x="251.9" y="171.1">PC[0..7]</text>
</g>
</svg>
